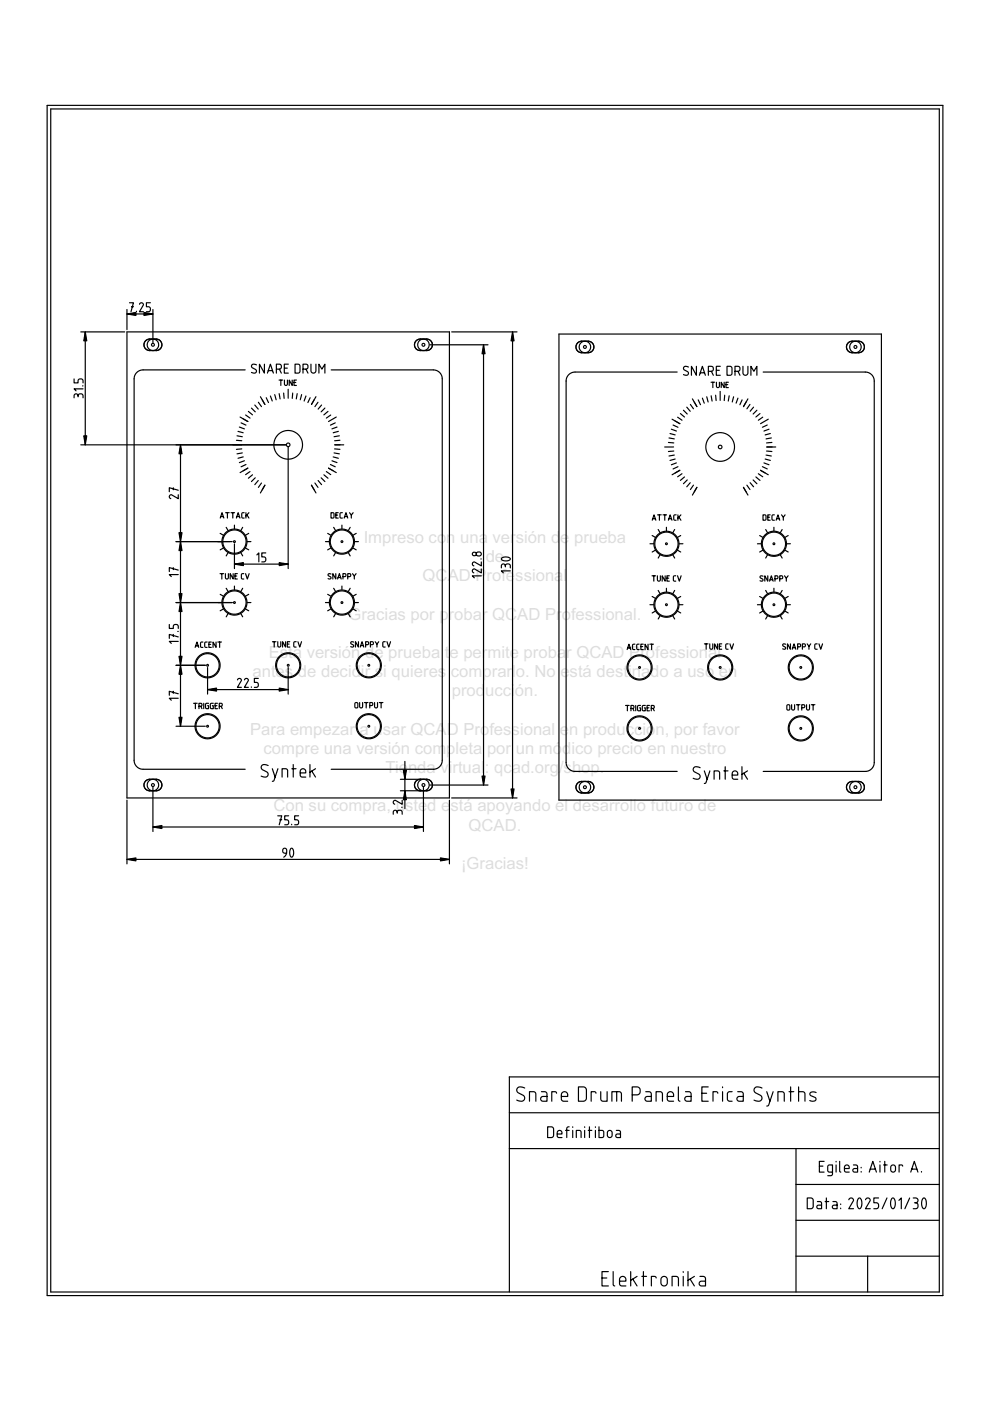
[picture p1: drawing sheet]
<svg xmlns="http://www.w3.org/2000/svg" width="210mm" height="297mm" viewBox="0 0 210 297" stroke-linecap="round" stroke-linejoin="round" font-family="sans-serif">
<g fill="none" stroke="#000" stroke-width=".25">
<path d="M10 22.3h189.9v252.4h-189.9zM10.8 23.1h188.4v250.8h-188.4zM17.1 70.4h9.3M18.1 70.4v23.9M26.9 70.4h68.4v98.8h-68.4zM26.9 65.6v4.3M26.9 66.6h5.5M27.5 64.2h.8l-.5 1.9M27.9 65h.4M28.9 66v.1M29.6 64.5l.1-.2 .3-.1 .4 .4-.8 1.5h.8M30.9 72.3l.7-.4 1.9 .1 .7 .6v.9l-.3 .5-.5 .3-2.1-.1-.5-.3-.2-.5v-.6z"/>
<path d="M31.9 64.2h-.9v.8l.7 .1 .2 .4-.2 .5-.7 .1M32.4 65.6v7M52 78.4h-21.8l-.7 .2-.6 .5-.3 .6-.2 .6 .1 81.4 .7 1 1 .4h21.8M54.4 77.4a.62 .62 0 0 0-1.1 .1l.1 .4 .9 .6v.4a.66 .66 0 0 1-1 .1M56.1 77.2v1.9l-1.1-1.9v1.9M56.7 79.1l.6-1.9 .7 1.9M56.9 78.6h.9M58.6 78.3l.9-.2 .2-.5-.2-.3-.9-.1v1.9M59.2 78.3l.5 .8M60.3 78.1h.6M61.1 77.2h-.8v1.9h.8M62.6 77.2h.7l.3 .3v1.3l-.3 .3h-.7z"/>
<path d="M64.2 78.3l1-.2 .1-.5-.1-.3-1-.1v1.9M64.9 78.3l.4 .8M65.9 77.2l.1 1.5 .5 .4 .5-.4v-1.5M67.6 79.1v-1.9l.7 1.1 .6-1.1v1.9M70.2 78.4h21.8l.7 .2 .6 .4 .3 .6 .2 .7-.1 81.4-.6 1-1.1 .4h-21.8M88.2 72.3l.8-.4 1.9 .1 .7 .6v.9l-.3 .5-.5 .3-2.1-.1-.5-.3-.3-.5v-.6zM91.1 73.1h12.4M95.8 70.4h13.8M102.5 73.1v93.3M108.7 70.4v98.8M118.5 70.8h68.4v98.8h-68.4zM122.5 72.7l.7-.3h1.9l.7 .6v1l-.3 .5-.5 .2h-2.1l-.5-.3-.2-.5v-.6z"/>
<path d="M143.6 78.9h-21.8l-.7 .2-.6 .4-.3 .6-.2 .7 .1 81.4 .6 .9 1.1 .5h21.8M146 77.8a.62 .62 0 0 0-1.1 .2l.1 .4 .9 .5v.4a.66 .66 0 0 1-1 .1M147.7 77.7v1.9l-1.1-1.9v1.9M148.3 79.6l.6-1.9 .7 1.9M148.5 79h.9M150.2 78.7l.9-.1 .1-.5-.1-.3-.9-.1v1.9M150.8 78.7l.4 .9M151.9 78.5h.6M152.7 77.7h-.8v1.9h.8M154.1 77.7h.8l.3 .2v1.3l-.3 .3-.8 .1zM155.8 78.7l1-.1 .1-.5-.1-.3-1-.1v1.9M156.5 78.7l.4 .9"/>
<path d="M157.5 77.7v1.5l.5 .4 .6-.4v-1.5M159.2 79.6v-1.9l.6 1 .7-1v1.9M161.8 78.9h21.8l.7 .2 .6 .4 .3 .6 .2 .7-.1 81.4-.6 .9-1.1 .5h-21.8M179.8 72.7l.8-.3h1.9l.7 .6v1l-.3 .5-.6 .2h-2l-.5-.3-.3-.5v-.6zM15.7 84.3l.1-.6 .3-.2 .3 .1 .1 .3 .3-.4 .6 .1 .2 .2v.5M15.7 80.3v.9h.8l.1-.6 .4-.3 .5 .2 .1 .7M16.5 83.9v.2M17.1 94.3h43.5M17.5 81.8h.1M17.6 82.4h-1.9l.4 .5M38.3 94.3v59.7M50.1 93.4l1.2 .1"/>
<path d="M50.3 92.4l1.1 .2M50.5 91.5l1.1 .3M50.8 90.5l1 .4M50.9 88.4l1.6 1M51.1 89.7l1.1 .4M51.3 95.2l-1.2 .1M51.4 96l-1.1 .2M51.6 96.9l-1.1 .3M51.8 97.7l-1 .4M52.1 88l.9 .6M52.2 98.5l-1.1 .5M52.5 99.3l-1.6 .9"/>
<path d="M52.7 87.2l.8 .8M53 100l-.9 .6M53.3 86.5l.8 .8M54 85.9l.8 .8M54.8 85.3l.6 .9M55.2 84.1l1 1.7M56.4 84.3l.5 1.1M57.3 84l.4 1M58.3 83.7l.2 1.1M59.2 80.6h.7M59.2 83.5l.2 1.1M59.5 80.6v1.1"/>
<path d="M60.1 83.3l.1 1.2M60.3 80.6v.9l.3 .2 .3-.2v-.9M61.1 82.5v1.9M61.1 94.8v25.8M62 80.6v1.1l-.7-1.1v1.1M62.1 83.3l-.1 1.2M62.3 81.1h.4M62.8 80.6h-.5v1.1h.5M63 83.5l-.2 1.1M64 83.7l-.3 1.1M64.9 84l-.4 1M65.8 84.3l-.5 1.1"/>
<path d="M67 84.1l-1 1.7M67.4 85.3l-.6 .9M68.2 85.9l-.8 .8M68.9 86.5l-.8 .8M69.2 100l.9 .6M69.5 87.2l-.8 .8M69.7 99.3l1.6 .9M70.1 98.5l1 .5M70.1 88l-.9 .6M70.4 97.7l1.1 .4M70.6 96.9l1.1 .3M70.8 96l1.1 .2"/>
<path d="M70.9 95.2l1.2 .1M71 94.3h1.9M71.1 89.7l-1 .4M71.3 88.4l-1.6 1M71.5 90.5l-1.1 .4M71.7 91.5l-1.1 .3M71.9 92.4l-1.1 .2M72.1 93.4l-1.2 .1M140.9 94.8h1.9M141.7 93.8l1.2 .1M141.8 92.9l1.2 .2M142.1 91.9l1.1 .3"/>
<path d="M142.3 91l1.1 .4M142.5 88.9l1.6 .9M142.7 90.1l1 .5M142.9 95.6l-1.2 .1M143 96.5l-1.2 .2M143.2 97.3l-1.1 .3M143.4 98.1l-1.1 .4M143.7 88.4l.9 .7M143.7 98.9l-1 .5M144.1 99.7l-1.6 1M144.3 87.7l.8 .7M144.9 87l.8 .8"/>
<path d="M145.6 86.3l.7 .9M146.4 85.7l.6 1M146.8 84.6l1 1.6M148 84.8l.5 1M148.9 84.4l.4 1.1M149.8 84.1l.3 1.1M150.8 81h.7M150.8 83.9l.2 1.1M151.1 81v1.2M151.7 83.8l.1 1.1M151.9 81v1l.3 .2 .3-.2v-1M152.7 83v1.9"/>
<path d="M153.5 81v1.2l-.6-1.2v1.2M153.7 83.8l-.1 1.1M153.9 81.5h.4M154.4 81h-.5v1.2h.5M154.6 83.9l-.2 1.1M155.5 84.1l-.2 1.1M156.5 84.4l-.4 1.1M157.3 84.8l-.4 1M158.6 84.6l-1 1.6M159 85.7l-.6 1M159.8 86.3l-.8 .9M160.5 87l-.8 .8"/>
<path d="M161.1 87.7l-.8 .7M161.2 99.7l1.7 1M161.6 98.9l1.1 .5M161.7 88.4l-.9 .7M162 98.1l1 .4M162.2 97.3l1.1 .3M162.4 96.5l1.1 .2M162.5 95.6l1.2 .1M162.6 94.8h1.9M162.7 90.1l-1.1 .5M162.9 88.9l-1.7 .9M163 91l-1 .4"/>
<path d="M163.3 91.9l-1.1 .3M163.5 92.9l-1.1 .2M163.7 93.8l-1.2 .1M36.7 103.4v.4M37.3 114.8h11.9M37.8 104.9v.8l-1.5-.8-.4 .4 .1 .3 .2 .1M37.8 103.9l-1.9-.5v.9M46.7 113.1l.6 .4M46.7 109.8l.4-1.1 .4 1.1M46.8 109.5h.6M47.3 116.2l-.6 .4M47.8 108.7h.8"/>
<path d="M48 111.8l.3 .7M48.2 108.7v1.1M48.3 117.2l-.3 .7M49 108.7h.7M49.4 108.7v1.1M49.7 111.3v.8M49.7 115.3v5.3M49.7 119.6h11.4M50.1 109.8l.4-1.1 .4 1.1M50.2 109.5h.6M51.1 117.2l.4 .7M51.5 111.8l-.4 .7"/>
<path d="M51.8 108.7h-.4l-.1 .3v.7l.5 .1M52.1 116.2l.6 .4M52.1 108.7v1.1M52.4 109.2l.4 .6M52.4 114.8h.8M52.7 113.1l-.6 .4M52.8 108.7l-.7 .7M53.5 100.7l-.8 .7M54.1 101.3l-.8 .8M54.5 117.7l.4-.5v1.9M54.8 101.9l-.8 .9M55.4 102.4l-.6 .9"/>
<path d="M56.2 102.9l-1 1.6M56.4 117.2h-.9v.9h.6l.3 .4-.2 .6h-.7M66 102.9l1 1.6M66.8 102.4l.6 .9M67.4 101.9l.8 .9M68.1 101.3l.8 .8M68.7 100.7l.8 .7M69 114.8h.8M69.5 113.1l.6 .4M70.1 116.2l-.6 .4M70.2 108.7l.6 .2v.7l-.1 .2h-.5zM70.7 111.8l.4 .7"/>
<path d="M71.1 117.2l-.4 .7M71.2 109.2h.4M71.7 108.7h-.5v1.1h.5M72.5 111.3v.8M72.6 108.7h-.4l-.1 .3v.7l.5 .1M73 109.8l.3-1.1 .4 1.1M73.1 109.5h.5M73.9 117.2l.3 .7M74.1 108.7l.4 .5v.6M74.2 111.8l-.3 .7M74.9 116.2l.6 .4M74.9 108.7l-.4 .5"/>
<path d="M75.2 114.8h.8M75.5 113.1l-.6 .4M101.1 117.2l.8-.1 .1 .3v.3l-.3 .2-.5-.1-.2-.3zM101.9 118.5h.1M102 119.1v.9l-1.5-.9-.3 .4v.3l.3 .2M106.4 118.3l.4-.2h.7l.5 .2 .2 .2-.4 .4h-.8l-.6-.2zM107.1 120v.2M137.8 115.3h.8M138.3 113.5l.6 .4M138.3 110.3l.4-1.1 .3 1.1M138.4 110h.5M138.9 116.7l-.6 .3"/>
<path d="M139.4 109.2h.8M139.6 112.3l.3 .6M139.8 109.2v1.1M139.9 117.7l-.3 .6M140.6 109.2h.7M140.9 109.2v1.1M141.3 111.8v.8M141.7 110.3l.4-1.1 .4 1.1M141.8 110h.6M142.7 117.7l.3 .6M143 112.3l-.3 .6M143.4 109.2h-.4l-.2 .2 .1 .8 .5 .1"/>
<path d="M143.7 116.7l.6 .3M143.7 109.2v1.1M143.9 109.6l.5 .7M144 115.3h.8M144.3 113.5l-.6 .4M144.4 109.2l-.7 .7M144.6 100.4l-.9 .7M145.1 101.1l-.8 .8M145.7 101.8l-.8 .8M146.3 102.3l-.7 .9M147 102.9l-.6 .9M147.8 103.3l-1 1.7"/>
<path d="M157.6 103.3l1 1.7M158.4 102.9l.6 .9M159 102.3l.8 .9M159.7 101.8l.8 .8M160.3 101.1l.8 .8M160.6 115.3h.8M160.8 100.4l.9 .7M161.1 113.5l.6 .4M161.7 116.7l-.6 .3M161.8 109.2l.6 .1v.8l-.1 .2h-.5zM162.3 112.3l.4 .6M162.7 117.7l-.4 .6"/>
<path d="M162.8 109.7h.4M163.3 109.2h-.5v1.1h.5M164.1 111.8v.8M164.2 109.2h-.4l-.1 .2v.8l.5 .1M164.6 110.3l.3-1.1 .4 1.1M164.7 110h.5M165.5 117.7l.3 .6M165.7 109.2l.4 .5v.6M165.8 112.3l-.3 .6M166.5 116.7l.6 .3M166.5 109.2l-.4 .5M166.8 115.3h.8"/>
<path d="M167.1 113.5l-.6 .4M35.9 132.4v.8h.8l.1-.6 .4-.2 .5 .2 .1 .6M36.7 120.3v.5M36.7 134.5v.4M37.3 127.8h11.9M37.7 133.9h.1M37.8 121.8h-1.9l.4 .4M37.8 120.9l-1.9-.6v.9M37.8 136h-1.9l.4 .4M37.8 135l-1.9-.5v.9M41.4 137.3l.4-1.2 .3 1.2M41.5 136.9h.5"/>
<path d="M43 136.1l-.4 .1-.1 .2v.7l.5 .2M43.9 136.1l-.4 .1-.1 .2v.7l.5 .2M44.3 136.6h.4M44.8 136.1h-.5v1.2h.5M45.8 136.1v1.2l-.6-1.2v1.2M46.2 136.1h.7M46.6 136.1v1.2M46.7 121.6h.7M46.7 126l.6 .4M47 121.6v1.2M47.3 129.1l-.6 .4M47.8 121.6v.9l.3 .3 .3-.3v-.9"/>
<path d="M48 124.7l.3 .7M48.3 130.1l-.3 .7M49.4 121.6v1.2l-.6-1.2v1.2M49.7 124.3v.7M49.8 122.1h.4M50.3 121.6h-.5v1.2h.5M51.1 130.1l.4 .7M51.5 124.7l-.4 .7M51.7 121.6l-.4 .1-.1 .2v.7l.5 .2M52.1 121.6l.3 1.2 .4-1.2M52.1 129.1l.6 .4M52.4 127.8h.8"/>
<path d="M52.7 126l-.6 .4M57.8 136.1h.7M58.1 136.1v1.1M58.9 136.1v.9l.3 .2 .3-.2v-.9M60.5 136.1v1.1l-.6-1.1v1.1M60.9 136.6h.4M61.4 136.1h-.5v1.1h.5M62.8 136.1h-.4l-.1 .2v.8l.5 .1M63.2 136.1l.3 1.1 .4-1.1M69 127.8h.8M69.5 126l.6 .4M70.1 129.1l-.6 .4"/>
<path d="M70.2 121.7h-.6v.3l.6 .5-.2 .3-.4-.1M70.7 124.7l.4 .7M71.1 130.1l-.4 .7M71.2 121.6v1.2l-.6-1.2v1.2M71.6 122.8l.4-1.2 .3 1.2M71.7 122.4h.5M72.5 124.3v.7M72.7 122.3l.6-.1v-.5l-.6-.1v1.2M73.7 122.3l.6-.1v-.5l-.6-.1v1.2M73.9 130.1l.3 .7M74.2 124.7l-.3 .7M74.7 121.6l.4 .5v.7"/>
<path d="M74.9 129.1l.6 .4M75 136.1l-.6 .1v.3l.6 .4-.2 .3-.4-.1M75.2 127.8h.8M75.5 121.6l-.4 .5M75.5 126l-.6 .4M76 136.1v1.1l-.6-1.1v1.1M76.4 137.2l.4-1.1 .3 1.1M76.5 136.9h.5M77.5 136.7l.6-.1v-.5h-.6v1.1M78.5 136.7l.6-.1v-.5h-.6v1.1M79.5 136.1l.4 .5v.6M80.3 136.1l-.4 .5"/>
<path d="M81.7 136.1h-.4l-.1 .2v.8l.5 .1M82 136.1l.4 1.1 .4-1.1M102 122.1h-1.9l.5 .4M102 120.6v.9l-1.5-.9-.3 .4v.3l.3 .2M106.3 120.4v-.6l.4-.2 .3 .1 .1 .3 .3-.4h.6l.2 .3v.5M108.2 121h-1.9l.4 .5M133 137.7l.3-1.1 .4 1.1M133.1 137.4h.5M134.6 136.6h-.4l-.1 .2v.8l.5 .1M135.5 136.6h-.4l-.1 .2v.8l.5 .1M135.9 137.1h.4M136.4 136.6h-.5v1.1h.5"/>
<path d="M137.4 136.6v1.1l-.6-1.1v1.1M137.8 136.6h.7M137.8 128.2h.8M138.2 136.6v1.1M138.2 122.1h.8M138.3 126.5l.6 .3M138.6 122.1v1.1M138.9 129.6l-.6 .4M139.4 122.1v.9l.3 .2 .3-.2v-.9M139.6 125.2l.3 .6M139.9 130.6l-.3 .6M141 122.1v1.1l-.6-1.1v1.1"/>
<path d="M141.3 124.7v.8M141.4 122.6h.4M141.9 122.1h-.5v1.1h.5M142.7 130.6l.3 .6M143 125.2l-.3 .6M143.3 122.1h-.4l-.1 .2v.8l.5 .1M143.7 122.1l.3 1.1 .4-1.1M143.7 129.6l.6 .4M144 128.2h.8M144.3 126.5l-.6 .3M149.3 136.5h.8M149.7 136.5v1.2"/>
<path d="M150.5 136.5v.9l.3 .3 .3-.3v-.9M152.1 136.5v1.2l-.6-1.2v1.2M152.5 137h.4M153 136.5h-.5v1.2h.5M154.4 136.5h-.4l-.1 .3v.7l.5 .2M154.8 136.5l.3 1.2 .4-1.2M160.6 128.2h.8M161.1 126.5l.6 .3M161.7 129.6l-.6 .4M161.8 122.2h-.6v.3l.6 .5-.2 .2-.5-.1M162.3 125.2l.4 .6M162.7 130.6l-.4 .6"/>
<path d="M162.8 122.1v1.1l-.6-1.1v1.1M163.2 123.2l.3-1.1 .4 1.1M163.3 122.9h.5M164.1 124.7v.8M164.3 122.7l.6-.1v-.4l-.6-.1v1.1M165.3 122.7l.6-.1v-.4l-.6-.1v1.1M165.5 130.6l.3 .6M165.8 125.2l-.3 .6M166.3 122.1l.4 .5v.6M166.5 129.6l.6 .4M166.6 136.6h-.6v.3l.6 .5-.2 .2h-.5M166.8 128.2h.8"/>
<path d="M167.1 122.1l-.4 .5M167.1 126.5l-.6 .3M167.6 136.5v1.2l-.6-1.2v1.2M168 137.7l.4-1.2 .3 1.2M168.1 137.3h.5M169.1 137.1h.6v-.5l-.6-.1v1.2M170.1 137.1h.6v-.5l-.6-.1v1.2M171.1 136.5l.4 .5v.7M171.9 136.5l-.4 .5M173.3 136.5h-.4l-.1 .3v.7l.5 .2M173.6 136.5l.4 1.2 .4-1.2M36.7 146.6v.4"/>
<path d="M37.3 141.1h6.2M37.3 154h6.2M37.8 148h-1.9l.4 .5M37.8 147.1l-1.9-.5v.8M41 149.1h.8M41.4 149.1v1.2M42.2 149.7h.5v-.5l-.5-.1v1.2M42.6 149.7l.2 .6M43.2 149.1v1.2M44 146.2h17.1M44 141.5v5.7M44.2 149.1l-.6 .2v.7l.1 .2 .5 .1v-.7h-.2"/>
<path d="M45.2 149.1l-.6 .2v.7l.1 .2 .5 .1v-.7h-.2M45.6 149.6h.4M46.1 149.1h-.5v1.2h.5M46.5 149.7h.5v-.5l-.5-.1v1.2M46.9 149.7l.2 .6M50.4 144.2l.1-.3 .3-.1 .4 .4-.9 1.5h.9M51.8 144.2l.2-.3 .3-.1 .4 .4-.9 1.5h.9M53.3 145.6v.1M54.8 143.8h-.9v.9h.6l.3 .4-.2 .6h-.7M61.1 141.5v5.7M75.3 149h.4l.1 .1 .1 .8-.2 .2-.4-.2zM76.2 149l.1 .9 .3 .2 .3-.2v-.9"/>
<path d="M77.3 149h.7M77.6 149v1.1M78.4 149.6l.6-.1v-.5h-.6v1.1M79.4 149v.9l.3 .2 .3-.2v-.9M80.4 149h.8M80.8 149v1.1M132.6 149.6h.8M133 149.6v1.1M133.8 150.2l.5-.1v-.5h-.5v1.1M134.2 150.2l.2 .5M134.8 149.6v1.1M135.8 149.6l-.6 .1v.8l.1 .2h.5v-.6h-.2"/>
<path d="M136.8 149.6l-.6 .1v.8l.1 .2h.5v-.6h-.2M137.2 150.1h.4M137.7 149.6h-.5v1.1h.5M138.1 150.2l.5-.1v-.5h-.5v1.1M138.5 150.2l.2 .5M166.9 149.5l.4-.1 .1 .2 .1 .7-.2 .2-.5-.1zM167.8 149.4l.1 .9 .3 .3 .3-.3v-.9M168.9 149.4h.7M169.2 149.4v1.2M170 150h.6v-.5l-.6-.1v1.2M171 149.4v.9l.3 .3 .3-.3v-.9M172 149.4h.8"/>
<path d="M172.4 149.4v1.2M26.9 169.7v13.5M30.9 165.6l.7-.4 1.9 .1 .7 .7v.9l-.3 .4-.5 .3h-2.1l-.5-.3-.2-.6v-.6zM32.4 166.9v9.4M32.4 175.3h57.4M56.9 162.3a.89 .89 0 0 0-1.5 .2l.1 .6 1.1 .6a.6 .6 0 0 1 .2 .7 .6 .6 0 0 1-.7 .4l-.7-.3M57.7 163l.6 1.8M58.9 173h.8l-.5 1.9M58.9 163l-.8 2.5-.4 .1M59.3 173.8h.4M59.8 164.8v-1.8h.8l.3 .2 .1 1.6M61.2 173h-.8v.8l.6 .1 .2 .3-.2 .6-.6 .1"/>
<path d="M61.7 179.9h.3l.3 .7-.1 .8-.3 .3-.3-.1-.2-.6 .1-.7zM61.8 174.8v.1M61.9 163h.9M62.2 162.1v2.7M63.3 173h-.8v.8l.6 .1 .2 .3-.2 .6-.6 .1M63.6 163.9h1.2v-.3a.59 .59 0 0 0-.6-.6 .59 .59 0 0 0-.6 .6l.2 1 1 .2M65.7 162.1v2.7M66.1 163.5l.8 1.3M66.9 163l-1.2 .7M83.4 172.6v-.6l.4-.2 .3 .1 .1 .3 .3-.4h.5l.3 .3v.5M84.2 172.2v.2M84.9 165.2h5.8l.7 .5 .3 .7-.3 .8-.7 .4-5.8 .1"/>
<path d="M85.2 171.2h.1M85.3 169.7v.8l-1.5-.8-.4 .3 .1 .4 .2 .1M85.8 161.4v10.1M89.1 165.2l-.8 .4-.4 .8 .3 .9 .9 .4M89.8 166.9v9.4M91.1 166.4h12.4M95.3 169.7v13.5M95.8 169.2h13.8M122.5 166.1l.7-.4 1.9 .1 .7 .6v.9l-.3 .5-.5 .3-2.1-.1-.5-.3-.2-.5v-.6zM148.4 162.8a.89 .89 0 0 0-1.4 .2l.1 .6 1.1 .5a.6 .6 0 0 1 .2 .8 .6 .6 0 0 1-.7 .3l-.7-.2M149.3 163.4l.6 1.8M150.5 163.4l-.8 2.5-.4 .2"/>
<path d="M151.4 165.2v-1.8l.8 .1 .3 .1 .1 1.6M153.5 163.4h.9M153.8 162.6v2.6M155.2 164.3h1.2v-.3a.59 .59 0 0 0-.6-.6 .59 .59 0 0 0-.6 .6l.2 1.1 1 .1M157.3 162.6v2.6M157.7 163.9l.8 1.3M158.5 163.4l-1.2 .8M179.8 166.1l.8-.4 1.9 .1 .7 .6v.9l-.3 .5-.6 .3-2-.1-.5-.3-.3-.5v-.6zM26.9 182.2h68.4M60.8 180.9h-.5l-.3-.2-.1-.5 .2-.3h.5l.2 .4-.1 .9-.5 .5M108 235.9h91.2M111.2 230.7a1.04 1.04 0 0 0-1.6 .2 .68 .68 0 0 0 .3 .8l1 .5a.68 .68 0 0 1 .3 .9 .68 .68 0 0 1-.8 .4l-.8-.3"/>
<path d="M112.3 233.5v-2h.9l.3 .2 .1 1.8M114.8 231.5h.9l.3 .5v1.5l-1.2-.1-.2-.4 .2-.4 1.2-.1M116.1 238.9h.9l.3 .3 .1 1.6-.3 .3-1 .1zM118 231.8l-.2-.3h-.8v2M119 232.5h1.4v-.4a.68 .68 0 0 0-.7-.6 .68 .68 0 0 0-.7 .6v.9l.2 .3 .3 .2h.9M119.9 239.7h.8M120.7 238.9l-.4 .1-.1 .2v2M121.4 238.9v.1M121.4 239.7v1.5M122.6 230.4h1.1a.68 .68 0 0 1 .6 .7v1.7a.68 .68 0 0 1-.6 .7h-1.1zM124 238.9v.1M124 239.7v1.5"/>
<path d="M124.7 239.7h.8M125 238.9v2.3M126.2 238.9v.1M126.2 239.7v1.5M126.4 231.8l-.3-.3h-.8v2M127 238.9v2.3l.8-.1 .2-.3v-.9l-.3-.2h-.7M127.4 231.5v1.6l.2 .3 .3 .1h.8v-2M128.9 239.8l.5-.1 .3 .3 .1 .8-.3 .3h-.4l-.3-.2v-.8zM129.7 233.5v-2h1.6l.3 .1 .2 .3v1.6M130.7 239.7h.6l.3 .3v1.2l-.9-.1-.2-.3 .2-.3 .9-.1M130.7 231.5v2M134 232.1h1.1a.68 .68 0 0 0 .6-.6v-.4a.68 .68 0 0 0-.6-.7h-1.1v3.1"/>
<path d="M136.9 231.5h.9l.3 .5v1.5l-1.2-.1-.2-.4 .2-.4 1.2-.1M139.1 233.5v-2h.9l.4 .2 .1 1.8M141.5 232.5h1.3v-.4a.68 .68 0 0 0-.7-.6 .68 .68 0 0 0-.6 .6v.9l.1 .3 .3 .2h.9M143.8 230.4v2.8l.4 .3M145.4 231.5h.8l.3 .5v1.5l-1.1-.1-.2-.4 .2-.4 1.1-.1M148.8 231.8h1M150.2 230.4h-1.4v3.1h1.4M152.2 231.8l-.3-.3h-.7v2M153.2 230.4v.2M153.2 231.5v2M155.2 231.5h-.7l-.3 .5 .1 1.3 .3 .2h.6M156.4 231.5h.9l.3 .5v1.5l-1.2-.1-.2-.4 .2-.4 1.2-.1"/>
<path d="M161.6 230.7a1.04 1.04 0 0 0-1.7 .2 .68 .68 0 0 0 .3 .8l1 .5a.68 .68 0 0 1 .3 .9 .68 .68 0 0 1-.8 .4l-.8-.3M162.6 231.5l.6 2M163.9 231.5l-.9 2.8-.4 .2M164.9 233.5v-2h1l.3 .2 .1 1.8M167.3 231.5h1M167.6 230.4v3.1M169.3 231.5h1l.3 .2 .1 1.8M169.3 230.4v3.1M173 231.6a.8 .8 0 0 0-1.3 .3l.2 .4 1 .4 .1 .4a.86 .86 0 0 1-1.3 .2M199.2 228.3h-91.2v45.6M108 243.5h91.2M118.1 240.4h1.1l-.3-.6-.4-.1-.3 .2-.1 1 .3 .3h.8"/>
<path d="M122.2 241.2v-1.5h.7l.2 .1 .1 1.4M168.8 251.1h30.4M168.8 258.7h30.4M168.8 243.5v30.4M171.2 254h.8l.4 .3v1.6l-.3 .3-.9 .1zM173.3 254.8h.7l.2 .3v1.2l-.9-.1-.1-.3 .1-.3 .9-.1M173.7 247.2h.8M174.7 246.2h-1v2.3h1M175 254.8h.7M175.2 254v2.3M176.5 248.5h-.7l-.3-.2v-1l.2-.3h.8v1.9l-.3 .4h-.7M176.6 254.8h.7l.2 .3v1.2l-.9-.1-.1-.3 .1-.3 .9-.1"/>
<path d="M177.3 246.2v.2M177.3 247v1.5M178 246.2v2.1l.3 .2M178.2 255.3v.1M178.2 256.1v.2M179 247.8h1.1l-.3-.7-.4-.1-.3 .2-.1 1 .3 .3h.8M180 254.4l.2-.3 .3-.1 .3 .2 .2 .3-1 1.8h1M180.9 247h.7l.2 .4v1.1l-.8-.1-.2-.3 .2-.3h.8M182 254.1h.4l.3 .7v.9l-.4 .6-.3-.2-.3-.6 .1-.9zM182.6 247.5v.1M182.6 248.4v.1M183.5 254.4l.2-.3 .4-.1 .3 .2 .1 .3-1 1.8h1"/>
<path d="M184.3 248.5l.8-2.3 .7 2.3M184.5 247.9h1.1M186.3 254h-1v1l.7 .1 .3 .4-.2 .7-.8 .1M186.6 246.2v.2M186.6 247v1.5M187.3 247h.8M187.6 246.2v2.3M188.1 254l-1.1 2.3M189 247.1l.5-.1 .3 .3 .1 .8-.3 .4h-.4l-.3-.3v-.8zM189.1 254.1h.4l.3 .7v.9l-.5 .6-.3-.2-.2-.6 .1-.9zM190.6 254.5l.5-.5v2.3M191.4 247.2l-.2-.2h-.6v1.5"/>
<path d="M192.9 254l-1 2.3M193.1 248.5l.8-2.3 .7 2.3M193.3 247.9h1.1M193.6 254l.8 .1 .2 .4-.1 .4-.4 .1 .5 .3v.7l-.3 .3h-.7M193.9 255h.2M195.4 248.4v.1M195.7 254.1h.4l.3 .7-.1 .9-.4 .6-.3-.2-.2-.6 .1-.9zM127.6 271h1.1M129 269.6h-1.4v3h1.4M130 269.6v2.7l.3 .3M131.4 271.6h1.3v-.3a.68 .68 0 0 0-.7-.7 .68 .68 0 0 0-.6 .7v.9l.1 .3 .3 .1h.9M133.7 269.6v3"/>
<path d="M134.2 271.2l.9 1.4M135.1 270.6l-1.4 .9M136.1 270.6h1M136.4 269.6v3M139.1 271l-.2-.4h-.8v2M140.3 270.8a.68 .68 0 0 1 .8-.1 .68 .68 0 0 1 .4 .6v.7a.68 .68 0 0 1-.7 .6 .68 .68 0 0 1-.7-.6v-.8zM142.5 272.6v-2h.9l.4 .2v1.8M144.9 269.6v.2M144.9 270.6v2M145.9 269.6v3M146.3 271.2l.9 1.4M147.2 270.6l-1.3 .9"/>
<path d="M148.4 270.6l.9 .1 .3 .4v1.5l-1.2-.1-.2-.4 .2-.4 1.2-.1M168.8 266.3h30.4M184 266.3v7.6"/>
<circle cx="32.4" cy="73.1" r="1.22"/>
<circle cx="32.4" cy="73.1" r=".3"/>
<circle cx="89.8" cy="73.1" r="1.22"/>
<circle cx="89.8" cy="73.1" r=".3"/>
<circle cx="124" cy="73.6" r="1.22"/>
<circle cx="124" cy="73.6" r=".3"/>
<circle cx="181.4" cy="73.6" r="1.22"/>
<circle cx="181.4" cy="73.6" r=".3"/>
<circle cx="61.1" cy="94.3" r="3"/>
<circle cx="61.1" cy="94.3" r=".38"/>
<circle cx="152.7" cy="94.8" r="3"/>
<circle cx="152.7" cy="94.8" r=".38"/>
<circle cx="49.7" cy="114.8" r="2.66"/>
<circle cx="49.7" cy="114.8" r="2.47"/>
<circle cx="49.7" cy="114.8" r=".19"/>
<circle cx="72.5" cy="114.8" r="2.66"/>
<circle cx="72.5" cy="114.8" r="2.47"/>
<circle cx="72.5" cy="114.8" r=".19"/>
<circle cx="100.6" cy="117.4" r=".4"/>
<circle cx="141.3" cy="115.3" r="2.66"/>
<circle cx="141.3" cy="115.3" r="2.47"/>
<circle cx="141.3" cy="115.3" r=".19"/>
<circle cx="164.1" cy="115.3" r="2.66"/>
<circle cx="164.1" cy="115.3" r="2.47"/>
<circle cx="164.1" cy="115.3" r=".19"/>
<circle cx="49.7" cy="127.8" r="2.66"/>
<circle cx="49.7" cy="127.8" r="2.47"/>
<circle cx="49.7" cy="127.8" r=".19"/>
<circle cx="72.5" cy="127.8" r="2.66"/>
<circle cx="72.5" cy="127.8" r="2.47"/>
<circle cx="72.5" cy="127.8" r=".19"/>
<circle cx="141.3" cy="128.2" r="2.66"/>
<circle cx="141.3" cy="128.2" r="2.47"/>
<circle cx="141.3" cy="128.2" r=".19"/>
<circle cx="164.1" cy="128.2" r="2.66"/>
<circle cx="164.1" cy="128.2" r="2.47"/>
<circle cx="164.1" cy="128.2" r=".19"/>
<circle cx="44" cy="141.1" r="2.66"/>
<circle cx="44" cy="154" r="2.66"/>
<circle cx="44" cy="141.1" r="2.47"/>
<circle cx="44" cy="154" r="2.47"/>
<circle cx="44" cy="154" r=".19"/>
<circle cx="44" cy="141.1" r=".19"/>
<circle cx="61.1" cy="141.1" r="2.66"/>
<circle cx="61.1" cy="141.1" r="2.47"/>
<circle cx="61.1" cy="141.1" r=".19"/>
<circle cx="78.2" cy="154" r="2.66"/>
<circle cx="78.2" cy="141.1" r="2.66"/>
<circle cx="78.2" cy="141.1" r="2.47"/>
<circle cx="78.2" cy="154" r="2.47"/>
<circle cx="78.2" cy="141.1" r=".19"/>
<circle cx="78.2" cy="154" r=".19"/>
<circle cx="135.6" cy="141.5" r="2.66"/>
<circle cx="135.6" cy="154.4" r="2.66"/>
<circle cx="135.6" cy="154.4" r="2.47"/>
<circle cx="135.6" cy="141.5" r="2.47"/>
<circle cx="135.6" cy="141.5" r=".19"/>
<circle cx="135.6" cy="154.4" r=".19"/>
<circle cx="152.7" cy="141.5" r="2.66"/>
<circle cx="152.7" cy="141.5" r="2.47"/>
<circle cx="152.7" cy="141.5" r=".19"/>
<circle cx="169.8" cy="141.5" r="2.66"/>
<circle cx="169.8" cy="154.4" r="2.66"/>
<circle cx="169.8" cy="141.5" r="2.47"/>
<circle cx="169.8" cy="154.4" r="2.47"/>
<circle cx="169.8" cy="141.5" r=".19"/>
<circle cx="169.8" cy="154.4" r=".19"/>
<circle cx="32.4" cy="166.4" r="1.22"/>
<circle cx="32.4" cy="166.4" r=".3"/>
<circle cx="89.8" cy="166.4" r="1.22"/>
<circle cx="89.8" cy="166.4" r=".3"/>
<circle cx="124" cy="166.9" r="1.22"/>
<circle cx="124" cy="166.9" r=".3"/>
<circle cx="181.4" cy="166.9" r="1.22"/>
<circle cx="181.4" cy="166.9" r=".3"/>
</g>
<g fill="#000">
<path d="M18.1 70.4l.3 1.9h-.6zM26.9 66.6l1.9-.3v.6zM30.5 66.3l1.9 .3-1.9 .3zM102.5 73.1l.3 1.9h-.6zM108.7 70.4l.3 1.9h-.6zM17.8 92.4h.6l-.3 1.9zM38.3 94.3l.3 1.9h-.6zM38 112.9h.6l-.3 1.9zM38.3 114.8l.3 1.9h-.6zM49.7 119.6l1.9-.3v.6zM59.2 119.3l1.9 .3-1.9 .3zM38 125.9h.6l-.3 1.9z"/>
<path d="M38.3 127.8l.3 1.9h-.6zM38 139.2h.6l-.3 1.9zM38.3 141.1l.3 1.9h-.6zM38 152.1h.6l-.3 1.9zM44 146.2l1.9-.3v.6zM59.2 145.9l1.9 .3-1.9 .3zM32.4 175.3l1.9-.3v.7zM85.5 163.3h.7l-.4 1.9zM85.8 167.7l.4 1.9h-.7zM87.9 175l1.9 .3-1.9 .4zM102.2 164.5h.6l-.3 1.9zM108.4 167.3h.6l-.3 1.9z"/>
<path d="M26.9 182.2l1.9-.3v.6zM93.4 181.9l1.9 .3-1.9 .3z"/>
</g>
<g fill="#000" stroke="#000" stroke-width=".25">
<path d="M18.1 70.4l.3 1.9h-.6zM26.9 66.6l1.9-.3v.6zM30.5 66.3l1.9 .3-1.9 .3zM102.5 73.1l.3 1.9h-.6zM108.7 70.4l.3 1.9h-.6zM17.8 92.4h.6l-.3 1.9zM38.3 94.3l.3 1.9h-.6zM38 112.9h.6l-.3 1.9zM38.3 114.8l.3 1.9h-.6zM49.7 119.6l1.9-.3v.6zM59.2 119.3l1.9 .3-1.9 .3zM38 125.9h.6l-.3 1.9z"/>
<path d="M38.3 127.8l.3 1.9h-.6zM38 139.2h.6l-.3 1.9zM38.3 141.1l.3 1.9h-.6zM38 152.1h.6l-.3 1.9zM44 146.2l1.9-.3v.6zM59.2 145.9l1.9 .3-1.9 .3zM32.4 175.3l1.9-.3v.7zM85.5 163.3h.7l-.4 1.9zM85.8 167.7l.4 1.9h-.7zM87.9 175l1.9 .3-1.9 .4zM102.2 164.5h.6l-.3 1.9zM108.4 167.3h.6l-.3 1.9z"/>
<path d="M26.9 182.2l1.9-.3v.6zM93.4 181.9l1.9 .3-1.9 .3z"/>
</g>
<g font-size="3.5" fill="#ddd">
<text x="77.1" y="115.2">Impreso co</text>
<text x="94.6" y="115.2">n una</text>
<text x="103" y="119.2">de</text>
<text x="104.4" y="115.2">ver</text>
<text x="109.4" y="115.2">sión d</text>
<text x="118.8" y="115.2">e</text>
<text x="89.6" y="123.3">QCAD P</text>
<text x="103.2" y="123.3">rofe</text>
<text x="109.3" y="123.3">ssiona</text>
<text x="119.5" y="123.3">l</text>
<text x="73.9" y="131.4">Gracias por probar</text>
<text x="104.4" y="131.4">QC</text>
<text x="109.7" y="131.4">AD Pr</text>
<text x="119.1" y="131.4">o</text>
<text x="53.5" y="143.6">antes de decidir si quieres</text>
<text x="57" y="139.5">Esta versión de prueba</text>
<text x="94.3" y="139.5">t</text>
<text x="95.3" y="139.5">e per</text>
<text x="95.6" y="143.6">comprarl</text>
<text x="103.4" y="139.5">mite proba</text>
<text x="118.8" y="143.6">e</text>
<text x="120.1" y="139.5">r QCAD Professional</text>
<text x="120.8" y="143.6">stá destinado a uso en</text>
<text x="95.8" y="147.7">prod</text>
<text x="102.9" y="147.7">ucci</text>
<text x="53" y="155.8">Para empezar a usar QCA</text>
<text x="94.7" y="155.8">D Professional</text>
<text x="118.7" y="155.8">e</text>
<text x="120.7" y="155.8">n producción, por favor</text>
<text x="55.9" y="159.9">compre una versión com</text>
<text x="94.6" y="159.9">pleta</text>
<text x="103.3" y="159.9">por</text>
<text x="109.4" y="159.9">un mó</text>
<text x="119.2" y="159.9">dico precio en nuestro</text>
<text x="81.7" y="163.9">Tie</text>
<text x="86.5" y="163.9">nda vi</text>
<text x="95.9" y="163.9">rtual</text>
<text x="102.8" y="163.9">: qcad.org</text>
<text x="118.5" y="163.9">/</text>
<text x="119.5" y="163.9">shop.</text>
<text x="58" y="172.1">Con su compra, uste</text>
<text x="90.6" y="172.1">d e</text>
<text x="95.5" y="172.1">stá apoyando el desarrollo futuro de</text>
</g>
</svg>
